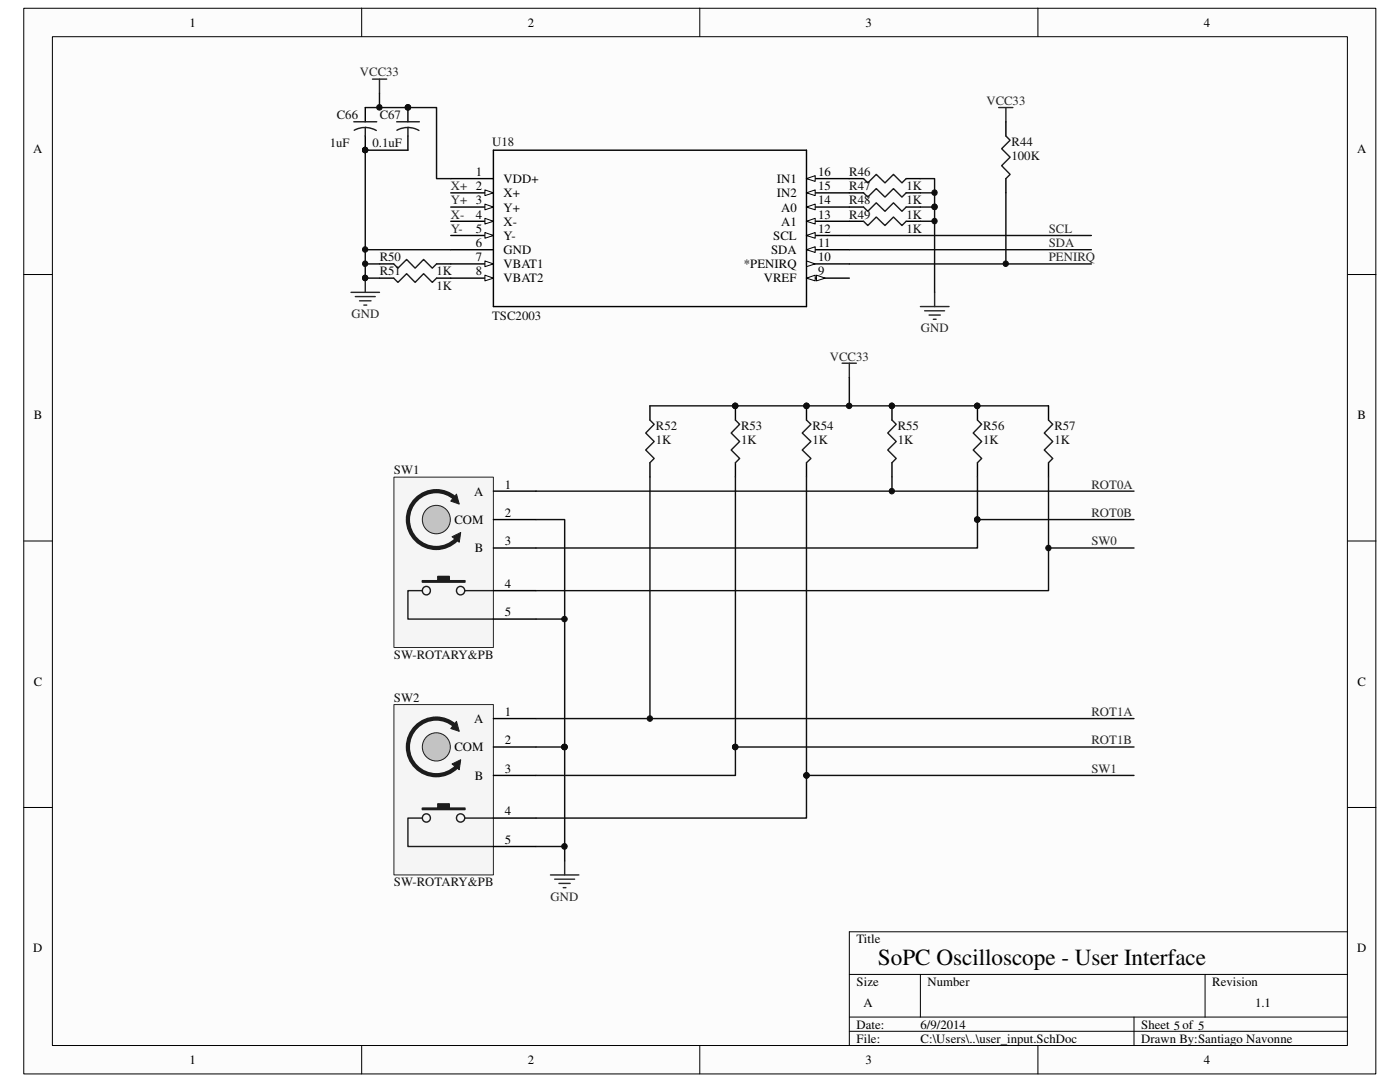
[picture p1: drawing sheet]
<svg xmlns="http://www.w3.org/2000/svg" width="279mm" height="216mm" viewBox="0 0 279 216" stroke-linecap="round" stroke-linejoin="round" font-family="sans-serif">
<path d="M4.8 1.7h269.8v212.6h-269.8z" fill="#fcfcfc"/>
<path d="M4.7 1.7h269.9v212.6h-269.9z" fill="none" stroke="#000" stroke-width=".2"/>
<path d="M10.5 7.4h258.4v201.2h-258.4z" fill="#fcfcfc"/>
<g fill="none" stroke="#000" stroke-width=".2">
<path d="M10.5 7.3h258.4v201.3h-258.4zM72.2 1.6v5.7M139.7 1.6v5.7M207.1 1.6v5.7M4.7 54.8h5.7M268.9 54.8h5.7M4.7 107.9h5.7M268.9 107.9h5.7M4.7 161.1h5.7M268.9 161.1h5.7M169.5 194.4h99.4M183.7 194.4v8.5"/>
<path d="M240.5 194.4v8.5M268.9 185.9h-99.4v22.7M72.2 208.6v5.7M139.7 208.6v5.7M169.5 202.9h99.4M169.5 205.8h99.4M207.1 208.6v5.7M226.3 202.9v5.7"/>
</g>
<path d="M90 35.6h8.5M90 38.5h8.5" fill="none" stroke="#000" stroke-width=".28"/>
<path d="M96.8 37.9l1.7 .6-1.7 .5z" fill="#fcfcfc"/>
<path d="M96.8 37.9l1.7 .6-1.7 .5z" fill="none" stroke="#000" stroke-width=".2"/>
<path d="M90 41.3h8.5" fill="none" stroke="#000" stroke-width=".28"/>
<path d="M96.8 40.7l1.7 .6-1.7 .6z" fill="#fcfcfc"/>
<path d="M96.8 40.7l1.7 .6-1.7 .6z" fill="none" stroke="#000" stroke-width=".2"/>
<path d="M90 44.2h8.5" fill="none" stroke="#000" stroke-width=".28"/>
<path d="M96.8 43.6l1.7 .6-1.7 .5z" fill="#fcfcfc"/>
<path d="M96.8 43.6l1.7 .6-1.7 .5z" fill="none" stroke="#000" stroke-width=".2"/>
<path d="M90 47h8.5" fill="none" stroke="#000" stroke-width=".28"/>
<path d="M96.8 46.4l1.7 .6-1.7 .5z" fill="#fcfcfc"/>
<path d="M96.8 46.4l1.7 .6-1.7 .5z" fill="none" stroke="#000" stroke-width=".2"/>
<path d="M90 49.8h8.5M90 52.7h8.5" fill="none" stroke="#000" stroke-width=".28"/>
<path d="M96.8 52.1l1.7 .6-1.7 .5z" fill="#fcfcfc"/>
<path d="M96.8 52.1l1.7 .6-1.7 .5z" fill="none" stroke="#000" stroke-width=".2"/>
<path d="M90 55.5h8.5" fill="none" stroke="#000" stroke-width=".28"/>
<path d="M96.8 54.9l1.7 .6-1.7 .5z" fill="#fcfcfc"/>
<path d="M96.8 54.9l1.7 .6-1.7 .5z" fill="none" stroke="#000" stroke-width=".2"/>
<path d="M161 55.5h8.5" fill="none" stroke="#000" stroke-width=".28"/>
<path d="M161 55.5l1.7-.6v1.1z" fill="#fcfcfc"/>
<path d="M161 55.5l1.7-.6v1.1z" fill="none" stroke="#000" stroke-width=".2"/>
<path d="M162.9 54.9l1.8 .6-1.8 .5z" fill="#fcfcfc"/>
<path d="M162.9 54.9l1.8 .6-1.8 .5z" fill="none" stroke="#000" stroke-width=".2"/>
<path d="M161 52.7h8.5" fill="none" stroke="#000" stroke-width=".28"/>
<path d="M161 52.1l1.7 .6-1.7 .5z" fill="#fcfcfc"/>
<path d="M161 52.1l1.7 .6-1.7 .5z" fill="none" stroke="#000" stroke-width=".2"/>
<path d="M161 49.8h8.5" fill="none" stroke="#000" stroke-width=".28"/>
<path d="M161 49.8l1.7-.6v1.2z" fill="#fcfcfc"/>
<path d="M161 49.8l1.7-.6v1.2z" fill="none" stroke="#000" stroke-width=".2"/>
<path d="M161 47h8.5" fill="none" stroke="#000" stroke-width=".28"/>
<path d="M161 47l1.7-.6v1.1z" fill="#fcfcfc"/>
<path d="M161 47l1.7-.6v1.1z" fill="none" stroke="#000" stroke-width=".2"/>
<path d="M161 44.2h8.5" fill="none" stroke="#000" stroke-width=".28"/>
<path d="M161 44.2l1.7-.6v1.1z" fill="#fcfcfc"/>
<path d="M161 44.2l1.7-.6v1.1z" fill="none" stroke="#000" stroke-width=".2"/>
<path d="M161 41.3h8.5" fill="none" stroke="#000" stroke-width=".28"/>
<path d="M161 41.3l1.7-.6v1.2z" fill="#fcfcfc"/>
<path d="M161 41.3l1.7-.6v1.2z" fill="none" stroke="#000" stroke-width=".2"/>
<path d="M161 38.5h8.5" fill="none" stroke="#000" stroke-width=".28"/>
<path d="M161 38.5l1.7-.6v1.1z" fill="#fcfcfc"/>
<path d="M161 38.5l1.7-.6v1.1z" fill="none" stroke="#000" stroke-width=".2"/>
<path d="M161 35.6h8.5" fill="none" stroke="#000" stroke-width=".28"/>
<path d="M161 35.6l1.7-.5v1.1z" fill="#fcfcfc"/>
<path d="M161 35.6l1.7-.5v1.1z" fill="none" stroke="#000" stroke-width=".2"/>
<path d="M98.5 30h62.5v31.2h-62.5z" fill="none" stroke="#000" stroke-width=".28"/>
<path d="M78.7 140.6h19.8v34h-19.8z" fill="#f5f5f5"/>
<path d="M78.6 140.6h19.9v34h-19.9z" fill="none" stroke="#262626" stroke-width=".2"/>
<path d="M98.5 143.4h8.5M98.5 149.1h8.5M98.5 154.7h8.5" fill="none" stroke="#000" stroke-width=".28"/>
<path d="M90.8 144.8a5.7 5.7 0 0 0-7.9 .5 5.7 5.7 0 0 0 .3 7.9 5.7 5.7 0 0 0 7.9-.2" fill="none" stroke="#1c1c1c" stroke-width=".85"/>
<circle cx="87.1" cy="149" r="2.81" fill="#c0c0c0"/>
<circle cx="87.1" cy="149" r="2.81" fill="none" stroke="#1c1c1c" stroke-width=".2"/>
<path d="M91.1 143.9l.6 2-1.7-.5z" fill="#1c1c1c"/>
<path d="M91.1 143.9l.6 2-1.7-.5z" fill="none" stroke="#1c1c1c" stroke-width=".2"/>
<path d="M90.2 152.4l1.7-.8-.2 2z" fill="#1c1c1c"/>
<path d="M90.2 152.4l1.7-.8-.2 2z" fill="none" stroke="#1c1c1c" stroke-width=".2"/>
<path d="M84.3 161.2h3.1v-.8h2.3v.8h3.1v.3h-8.5z" fill-rule="evenodd" fill="#1c1c1c"/>
<g fill="none" stroke="#1c1c1c" stroke-width=".28">
<path d="M84.3 161.2h3.1v-.8h2.3v.8h3.1v.3h-8.5zM84.3 163.2h-2.9v5.7h17.1M92.8 163.2h5.7"/>
<circle cx="85.1" cy="163.2" r=".82"/>
<circle cx="91.9" cy="163.2" r=".83"/>
</g>
<path d="M98.5 163.2h8.5M98.5 168.9h8.5" fill="none" stroke="#000" stroke-width=".28"/>
<path d="M70.1 58.3h5.6M70.9 59.2h4M72.9 55.5v2.8M71.8 60h2.2M72.6 60.9h.6" fill="none" stroke="#262626" stroke-width=".28"/>
<circle cx="72.9" cy="55.5" r=".54" fill="#0e0e0e"/>
<circle cx="72.9" cy="55.5" r=".54" fill="none" stroke="#0e0e0e" stroke-width=".2"/>
<path d="M169.5 41.3h2.8M169.5 44.2h2.8M180.8 41.3h2.9M180.8 44.2h2.9" fill="none" stroke="#000" stroke-width=".28"/>
<path d="M172.3 41.3l.9 .9 1.7-1.7 1.7 1.7 1.7-1.7 1.7 1.7 .8-.9M172.3 44.2l.9 .8 1.7-1.7 1.7 1.7 1.7-1.7 1.7 1.7 .8-.8" fill="none" stroke="#1c1c1c" stroke-width=".28"/>
<path d="M74.3 15.8h2.9M75.7 15.8v2.8M186.5 58.3v2.9M183.7 61.2h5.7M184.5 62h4M185.4 62.9h2.3M186.3 63.7h.5M109.9 174.6h5.6M110.7 175.4h4M111.5 176.3h2.3M112.4 177.1h.5M112.7 171.7v2.9" fill="none" stroke="#262626" stroke-width=".28"/>
<path d="M169.5 47h48.3M169.5 49.8h48.3M169.5 52.7h48.3M183.7 41.3h2.8v17" fill="none" stroke="#0e0e0e" stroke-width=".28"/>
<circle cx="186.5" cy="41.3" r=".53" fill="#0e0e0e"/>
<circle cx="186.5" cy="41.3" r=".53" fill="none" stroke="#0e0e0e" stroke-width=".2"/>
<path d="M183.7 44.2h2.8" fill="none" stroke="#0e0e0e" stroke-width=".28"/>
<circle cx="186.5" cy="44.1" r=".53" fill="#0e0e0e"/>
<circle cx="186.5" cy="44.1" r=".53" fill="none" stroke="#0e0e0e" stroke-width=".2"/>
<path d="M72.9 21.5h14.2v14.1h2.9" fill="none" stroke="#0e0e0e" stroke-width=".28"/>
<path d="M81.4 21.5v2.8" fill="none" stroke="#000" stroke-width=".28"/>
<circle cx="81.4" cy="21.4" r=".55" fill="#0e0e0e"/>
<circle cx="81.4" cy="21.4" r=".55" fill="none" stroke="#0e0e0e" stroke-width=".2"/>
<path d="M81.4 27.1v2.9" fill="none" stroke="#000" stroke-width=".28"/>
<path d="M79.2 24.3h4.5M81.4 25.4l.9 .1 1.3 .5M81.4 25.4l-1.3 .2-.9 .4M81.4 25.4v1.7" fill="none" stroke="#1c1c1c" stroke-width=".28"/>
<circle cx="81.4" cy="21.4" r=".55" fill="#0e0e0e"/>
<circle cx="81.4" cy="21.4" r=".55" fill="none" stroke="#0e0e0e" stroke-width=".2"/>
<path d="M72.9 21.5v2.8M72.9 27.1v2.9" fill="none" stroke="#000" stroke-width=".28"/>
<circle cx="72.9" cy="29.9" r=".55" fill="#0e0e0e"/>
<circle cx="72.9" cy="29.9" r=".55" fill="none" stroke="#0e0e0e" stroke-width=".2"/>
<path d="M70.6 24.3h4.6M72.9 25.4l.9 .1 1.3 .5M72.9 25.4l-.9 .1-1.3 .5M72.9 25.4v1.7" fill="none" stroke="#1c1c1c" stroke-width=".28"/>
<circle cx="72.9" cy="29.9" r=".55" fill="#0e0e0e"/>
<circle cx="72.9" cy="29.9" r=".55" fill="none" stroke="#0e0e0e" stroke-width=".2"/>
<path d="M75.7 18.6v2.9" fill="none" stroke="#0e0e0e" stroke-width=".28"/>
<circle cx="75.7" cy="21.4" r=".54" fill="#0e0e0e"/>
<circle cx="75.7" cy="21.4" r=".54" fill="none" stroke="#0e0e0e" stroke-width=".2"/>
<path d="M129.7 81v2.8M129.7 92.3v2.9M146.8 81v2.8" fill="none" stroke="#000" stroke-width=".28"/>
<path d="M129.7 83.8l.9 .9-1.7 1.7 1.7 1.7-1.7 1.7 1.7 1.7-.9 .8" fill="none" stroke="#1c1c1c" stroke-width=".28"/>
<circle cx="146.7" cy="81" r=".55" fill="#0e0e0e"/>
<circle cx="146.7" cy="81" r=".55" fill="none" stroke="#0e0e0e" stroke-width=".2"/>
<path d="M146.8 92.3v2.9" fill="none" stroke="#000" stroke-width=".28"/>
<path d="M146.8 83.8l.8 .9-1.7 1.7 1.7 1.7-1.7 1.7 1.7 1.7-.8 .8" fill="none" stroke="#1c1c1c" stroke-width=".28"/>
<circle cx="146.7" cy="81" r=".55" fill="#0e0e0e"/>
<circle cx="146.7" cy="81" r=".55" fill="none" stroke="#0e0e0e" stroke-width=".2"/>
<path d="M161 81v2.8" fill="none" stroke="#000" stroke-width=".28"/>
<circle cx="161" cy="81" r=".55" fill="#0e0e0e"/>
<circle cx="161" cy="81" r=".55" fill="none" stroke="#0e0e0e" stroke-width=".2"/>
<path d="M161 92.3v2.9" fill="none" stroke="#000" stroke-width=".28"/>
<path d="M161 83.8l.8 .9-1.7 1.7 1.7 1.7-1.7 1.7 1.7 1.7-.8 .8" fill="none" stroke="#1c1c1c" stroke-width=".28"/>
<circle cx="161" cy="81" r=".55" fill="#0e0e0e"/>
<circle cx="161" cy="81" r=".55" fill="none" stroke="#0e0e0e" stroke-width=".2"/>
<path d="M129.7 81h79.6M107 168.9h5.7" fill="none" stroke="#0e0e0e" stroke-width=".28"/>
<circle cx="112.6" cy="168.9" r=".56" fill="#0e0e0e"/>
<circle cx="112.6" cy="168.9" r=".56" fill="none" stroke="#0e0e0e" stroke-width=".2"/>
<path d="M169.5 35.6h2.8M169.5 38.5h2.8M180.8 35.6h2.9M180.8 38.5h2.9M75.7 52.7h2.9M75.7 55.5h2.9M87.1 52.7h2.9M87.1 55.5h2.9" fill="none" stroke="#000" stroke-width=".28"/>
<path d="M172.3 35.6l.9 .9 1.7-1.7 1.7 1.7 1.7-1.7 1.7 1.7 .8-.9M172.3 38.5l.9 .8 1.7-1.7 1.7 1.7 1.7-1.7 1.7 1.7 .8-.8M78.6 52.7l.8 .8 1.8-1.7 1.6 1.7 1.7-1.7 1.8 1.7 .8-.8M78.6 55.5l.8 .8 1.8-1.7 1.6 1.7 1.7-1.7 1.8 1.7 .8-.8" fill="none" stroke="#1c1c1c" stroke-width=".28"/>
<path d="M72.9 52.7h2.8" fill="none" stroke="#0e0e0e" stroke-width=".28"/>
<circle cx="72.9" cy="52.6" r=".54" fill="#0e0e0e"/>
<circle cx="72.9" cy="52.6" r=".54" fill="none" stroke="#0e0e0e" stroke-width=".2"/>
<path d="M183.7 35.6h2.8v5.7" fill="none" stroke="#0e0e0e" stroke-width=".28"/>
<circle cx="186.5" cy="41.3" r=".53" fill="#0e0e0e"/>
<circle cx="186.5" cy="41.3" r=".53" fill="none" stroke="#0e0e0e" stroke-width=".2"/>
<path d="M183.7 38.5h2.8" fill="none" stroke="#0e0e0e" stroke-width=".28"/>
<circle cx="186.5" cy="38.4" r=".54" fill="#0e0e0e"/>
<circle cx="186.5" cy="38.4" r=".54" fill="none" stroke="#0e0e0e" stroke-width=".2"/>
<path d="M107 98h119.3" fill="none" stroke="#0e0e0e" stroke-width=".28"/>
<path d="M168.1 72.5h2.8M169.5 72.5v2.8" fill="none" stroke="#262626" stroke-width=".28"/>
<path d="M178 81v2.8" fill="none" stroke="#000" stroke-width=".28"/>
<circle cx="178" cy="81" r=".54" fill="#0e0e0e"/>
<circle cx="178" cy="81" r=".54" fill="none" stroke="#0e0e0e" stroke-width=".2"/>
<path d="M178 92.3v2.9" fill="none" stroke="#000" stroke-width=".28"/>
<path d="M178 83.8l.9 .9-1.7 1.7 1.7 1.7-1.7 1.7 1.7 1.7-.9 .8" fill="none" stroke="#1c1c1c" stroke-width=".28"/>
<circle cx="178" cy="81" r=".54" fill="#0e0e0e"/>
<circle cx="178" cy="81" r=".54" fill="none" stroke="#0e0e0e" stroke-width=".2"/>
<path d="M195.1 81v2.8" fill="none" stroke="#000" stroke-width=".28"/>
<circle cx="195" cy="81" r=".55" fill="#0e0e0e"/>
<circle cx="195" cy="81" r=".55" fill="none" stroke="#0e0e0e" stroke-width=".2"/>
<path d="M195.1 92.3v2.9" fill="none" stroke="#000" stroke-width=".28"/>
<path d="M195.1 83.8l.8 .9-1.7 1.7 1.7 1.7-1.7 1.7 1.7 1.7-.8 .8" fill="none" stroke="#1c1c1c" stroke-width=".28"/>
<circle cx="195" cy="81" r=".55" fill="#0e0e0e"/>
<circle cx="195" cy="81" r=".55" fill="none" stroke="#0e0e0e" stroke-width=".2"/>
<path d="M209.3 81v2.8M209.3 92.3v2.9" fill="none" stroke="#000" stroke-width=".28"/>
<path d="M209.3 83.8l.8 .9-1.7 1.7 1.7 1.7-1.7 1.7 1.7 1.7-.8 .8" fill="none" stroke="#1c1c1c" stroke-width=".28"/>
<path d="M169.5 75.3v5.7" fill="none" stroke="#0e0e0e" stroke-width=".28"/>
<circle cx="169.5" cy="81" r=".55" fill="#0e0e0e"/>
<circle cx="169.5" cy="81" r=".55" fill="none" stroke="#0e0e0e" stroke-width=".2"/>
<path d="M178 95.2v2.8" fill="none" stroke="#0e0e0e" stroke-width=".28"/>
<circle cx="178" cy="98" r=".54" fill="#0e0e0e"/>
<circle cx="178" cy="98" r=".54" fill="none" stroke="#0e0e0e" stroke-width=".2"/>
<path d="M195.1 95.2v8.5h31.2" fill="none" stroke="#0e0e0e" stroke-width=".28"/>
<circle cx="195" cy="103.7" r=".55" fill="#0e0e0e"/>
<circle cx="195" cy="103.7" r=".55" fill="none" stroke="#0e0e0e" stroke-width=".2"/>
<path d="M209.3 109.3h17" fill="none" stroke="#0e0e0e" stroke-width=".28"/>
<circle cx="209.2" cy="109.3" r=".53" fill="#0e0e0e"/>
<circle cx="209.2" cy="109.3" r=".53" fill="none" stroke="#0e0e0e" stroke-width=".2"/>
<path d="M78.7 95.2h19.8v34h-19.8z" fill="#f5f5f5"/>
<path d="M78.6 95.2h19.9v34h-19.9z" fill="none" stroke="#262626" stroke-width=".2"/>
<path d="M98.5 98h8.5M98.5 103.7h8.5M98.5 109.3h8.5" fill="none" stroke="#000" stroke-width=".28"/>
<path d="M90.8 99.4a5.7 5.7 0 0 0-7.9 .5 5.7 5.7 0 0 0 .3 7.9 5.7 5.7 0 0 0 7.9-.1" fill="none" stroke="#1c1c1c" stroke-width=".85"/>
<circle cx="87.1" cy="103.7" r="2.82" fill="#c0c0c0"/>
<circle cx="87.1" cy="103.7" r="2.82" fill="none" stroke="#1c1c1c" stroke-width=".2"/>
<path d="M91.1 98.6l.6 2-1.7-.6z" fill="#1c1c1c"/>
<path d="M91.1 98.6l.6 2-1.7-.6z" fill="none" stroke="#1c1c1c" stroke-width=".2"/>
<path d="M90.2 107.1l1.7-.8-.2 1.9z" fill="#1c1c1c"/>
<path d="M90.2 107.1l1.7-.8-.2 1.9z" fill="none" stroke="#1c1c1c" stroke-width=".2"/>
<path d="M84.3 115.9h3.1v-.9h2.3v.9h3.1v.3h-8.5z" fill-rule="evenodd" fill="#1c1c1c"/>
<g fill="none" stroke="#1c1c1c" stroke-width=".28">
<path d="M84.3 115.9h3.1v-.9h2.3v.9h3.1v.3h-8.5zM84.3 117.9h-2.9v5.6h17.1M92.8 117.9h5.7"/>
<circle cx="85.1" cy="117.8" r=".83"/>
<circle cx="91.9" cy="117.8" r=".84"/>
</g>
<path d="M98.5 117.9h8.5M98.5 123.5h8.5" fill="none" stroke="#000" stroke-width=".28"/>
<path d="M107 123.5h5.7" fill="none" stroke="#0e0e0e" stroke-width=".28"/>
<circle cx="112.7" cy="123.5" r=".55" fill="#0e0e0e"/>
<circle cx="112.7" cy="123.5" r=".55" fill="none" stroke="#0e0e0e" stroke-width=".2"/>
<path d="M161 95.2v59.5h65.3M209.3 95.2v22.7h-102.3M107 143.4h119.3" fill="none" stroke="#0e0e0e" stroke-width=".28"/>
<circle cx="161" cy="154.7" r=".55" fill="#0e0e0e"/>
<circle cx="161" cy="154.7" r=".55" fill="none" stroke="#0e0e0e" stroke-width=".2"/>
<path d="M161 154.7v8.5h-54" fill="none" stroke="#0e0e0e" stroke-width=".28"/>
<circle cx="161" cy="154.7" r=".55" fill="#0e0e0e"/>
<circle cx="161" cy="154.7" r=".55" fill="none" stroke="#0e0e0e" stroke-width=".2"/>
<path d="M146.8 95.2v53.9h79.5" fill="none" stroke="#0e0e0e" stroke-width=".28"/>
<circle cx="146.7" cy="149.1" r=".55" fill="#0e0e0e"/>
<circle cx="146.7" cy="149.1" r=".55" fill="none" stroke="#0e0e0e" stroke-width=".2"/>
<path d="M129.7 95.2v48.2" fill="none" stroke="#0e0e0e" stroke-width=".28"/>
<circle cx="129.7" cy="143.4" r=".54" fill="#0e0e0e"/>
<circle cx="129.7" cy="143.4" r=".54" fill="none" stroke="#0e0e0e" stroke-width=".2"/>
<path d="M195.1 103.7v5.6h-88.1" fill="none" stroke="#0e0e0e" stroke-width=".28"/>
<circle cx="195" cy="103.7" r=".55" fill="#0e0e0e"/>
<circle cx="195" cy="103.7" r=".55" fill="none" stroke="#0e0e0e" stroke-width=".2"/>
<path d="M146.8 149.1v5.6h-39.8" fill="none" stroke="#0e0e0e" stroke-width=".28"/>
<circle cx="146.7" cy="149.1" r=".55" fill="#0e0e0e"/>
<circle cx="146.7" cy="149.1" r=".55" fill="none" stroke="#0e0e0e" stroke-width=".2"/>
<path d="M112.7 149.1v22.6" fill="none" stroke="#0e0e0e" stroke-width=".28"/>
<circle cx="112.6" cy="149.1" r=".55" fill="#0e0e0e"/>
<circle cx="112.6" cy="149.1" r=".55" fill="none" stroke="#0e0e0e" stroke-width=".2"/>
<path d="M81.4 30h-8.5v25.5h2.8" fill="none" stroke="#0e0e0e" stroke-width=".28"/>
<circle cx="72.9" cy="29.9" r=".55" fill="#0e0e0e"/>
<circle cx="72.9" cy="29.9" r=".55" fill="none" stroke="#0e0e0e" stroke-width=".2"/>
<circle cx="72.9" cy="55.5" r=".54" fill="#0e0e0e"/>
<circle cx="72.9" cy="55.5" r=".54" fill="none" stroke="#0e0e0e" stroke-width=".2"/>
<path d="M72.9 49.8h17.1" fill="none" stroke="#0e0e0e" stroke-width=".28"/>
<circle cx="72.9" cy="49.8" r=".54" fill="#0e0e0e"/>
<circle cx="72.9" cy="49.8" r=".54" fill="none" stroke="#0e0e0e" stroke-width=".2"/>
<path d="M107 103.7h5.7v45.4" fill="none" stroke="#0e0e0e" stroke-width=".28"/>
<circle cx="112.6" cy="149.1" r=".55" fill="#0e0e0e"/>
<circle cx="112.6" cy="149.1" r=".55" fill="none" stroke="#0e0e0e" stroke-width=".2"/>
<path d="M107 149.1h5.7" fill="none" stroke="#0e0e0e" stroke-width=".28"/>
<circle cx="112.6" cy="149.1" r=".55" fill="#0e0e0e"/>
<circle cx="112.6" cy="149.1" r=".55" fill="none" stroke="#0e0e0e" stroke-width=".2"/>
<path d="M199.3 21.5h2.8M200.7 21.5v2.8" fill="none" stroke="#262626" stroke-width=".28"/>
<path d="M200.7 38.5v14.2" fill="none" stroke="#0e0e0e" stroke-width=".28"/>
<circle cx="200.7" cy="52.6" r=".54" fill="#0e0e0e"/>
<circle cx="200.7" cy="52.6" r=".54" fill="none" stroke="#0e0e0e" stroke-width=".2"/>
<path d="M200.7 24.3v2.8M200.7 35.6v2.9" fill="none" stroke="#000" stroke-width=".28"/>
<path d="M200.7 27.1l.9 .9-1.7 1.7 1.7 1.7-1.7 1.7 1.7 1.7-.9 .8" fill="none" stroke="#1c1c1c" stroke-width=".28"/>
<text font-size="4.6" x="175.2" y="192.6">SoPC Oscilloscope - User Interface</text>
<g font-size="2.5">
<text x="37.8" y="5.3">1</text>
<text x="105.3" y="5.3">2</text>
<text x="172.8" y="5.3">3</text>
<text x="240.2" y="5.3">4</text>
<text x="6.6" y="30.5">A</text>
<text x="95" y="35.1">1</text>
<text x="163.3" y="35.1">16</text>
<text x="270.8" y="30.5">A</text>
<text x="100.5" y="36.5">VDD+</text>
<text x="100.5" y="39.4">X+</text>
<text x="155" y="39.4">IN2</text>
<text x="155" y="36.5">IN1</text>
<text x="163.3" y="40.8">14</text>
<text x="163.3" y="37.9">15</text>
<text x="95" y="43.6">4</text>
<text x="95" y="46.4">5</text>
<text x="100.5" y="42.2">Y+</text>
<text x="100.5" y="45">X-</text>
<text x="100.5" y="47.8">Y-</text>
<text x="154.3" y="47.8">SCL</text>
<text x="155.9" y="45">A1</text>
<text x="155.9" y="42.2">A0</text>
<text x="163.3" y="43.6">13</text>
<text x="163.3" y="46.4">12</text>
<text x="95" y="49.3">6</text>
<text x="95" y="52.1">7</text>
<text x="100.5" y="50.7">GND</text>
<text x="100.5" y="53.5">VBAT1</text>
<text x="148.5" y="53.5">*PENIRQ</text>
<text x="153.9" y="50.7">SDA</text>
<text x="163.3" y="52.1">10</text>
<text x="163.3" y="49.3">11</text>
<text x="95" y="54.9">8</text>
<text x="100.5" y="56.3">VBAT2</text>
<text x="152.4" y="56.3">VREF</text>
<text x="163.3" y="54.9">9</text>
<text x="6.7" y="83.7">B</text>
<text x="270.9" y="83.7">B</text>
<text x="94.7" y="98.9">A</text>
<text x="100.8" y="97.5">1</text>
<text x="90.7" y="104.6">COM</text>
<text x="100.8" y="103.2">2</text>
<text x="94.8" y="110.2">B</text>
<text x="100.8" y="108.8">3</text>
<text x="100.8" y="117.3">4</text>
<text x="100.8" y="123">5</text>
<text x="6.7" y="136.8">C</text>
<text x="270.9" y="136.8">C</text>
<text x="100.8" y="142.8">1</text>
<text x="90.7" y="149.9">COM</text>
<text x="94.7" y="144.3">A</text>
<text x="100.8" y="148.5">2</text>
<text x="94.8" y="155.6">B</text>
<text x="100.8" y="154.2">3</text>
<text x="100.8" y="162.7">4</text>
<text x="100.8" y="168.4">5</text>
<text x="6.6" y="190">D</text>
<text x="170.9" y="188.2">Title</text>
<text x="270.8" y="190">D</text>
<text x="170.9" y="196.7">Size</text>
<text x="185.1" y="196.7">Number</text>
<text x="241.9" y="196.7">Revision</text>
<text x="172.3" y="201">A</text>
<text x="250.5" y="201">1.1</text>
<text x="170.9" y="205.2">Date:</text>
<text x="170.9" y="208.1">File:</text>
<text x="183.7" y="208.1">C:\Users\..\user_input.SchDoc</text>
<text x="183.7" y="205.2">6/9/2014</text>
<text x="227.8" y="205.2">Sheet 5 of 5</text>
<text x="227.8" y="208.1">Drawn By:Santiago Navonne</text>
<text x="37.8" y="212.3">1</text>
<text x="105.3" y="212.3">2</text>
<text x="172.8" y="212.3">3</text>
<text x="240.2" y="212.3">4</text>
</g>
<g font-size="2.5" fill="#262626">
<text x="71.8" y="15.2">VCC33</text>
<text x="196.8" y="20.9">VCC33</text>
<text x="90" y="37.9">X+ 2</text>
<text x="90" y="40.8">Y+ 3</text>
<text x="90" y="43.6">X-</text>
<text x="90" y="46.4">Y-</text>
<text x="209.3" y="46.4">SCL</text>
<text x="209.3" y="49.3">SDA</text>
<text x="209.3" y="52.1">PENIRQ</text>
<text x="70.1" y="63.5">GND</text>
<text x="165.6" y="72">VCC33</text>
<text x="183.8" y="66.3">GND</text>
<text x="217.8" y="97.5">ROT0A</text>
<text x="217.8" y="103.2">ROT0B</text>
<text x="217.8" y="108.8">SW0</text>
<text x="217.8" y="142.8">ROT1A</text>
<text x="217.8" y="148.5">ROT1B</text>
<text x="217.8" y="154.2">SW1</text>
<text x="109.9" y="179.7">GND</text>
</g>
<g font-size="2.5" fill="#0e0e0e">
<text x="67.2" y="23.7">C66</text>
<text x="75.8" y="23.7">C67</text>
<text x="65.8" y="29.4">1uF</text>
<text x="74.3" y="29.4">0.1uF</text>
<text x="98.2" y="29.1">U18</text>
<text x="201.9" y="29.1">R44</text>
<text x="169.5" y="35.1">R46</text>
<text x="201.9" y="32">100K</text>
<text x="169.5" y="40.8">R48</text>
<text x="169.5" y="37.9">R47</text>
<text x="180.9" y="37.9">1K</text>
<text x="180.9" y="40.8">1K</text>
<text x="169.5" y="43.6">R49</text>
<text x="180.9" y="43.6">1K</text>
<text x="180.9" y="46.4">1K</text>
<text x="75.8" y="52.1">R50</text>
<text x="75.8" y="54.9">R51</text>
<text x="87.1" y="54.9">1K</text>
<text x="87.1" y="57.8">1K</text>
<text x="98.2" y="63.8">TSC2003</text>
<text x="130.9" y="88.7">1K</text>
<text x="130.9" y="85.9">R52</text>
<text x="147.9" y="88.7">1K</text>
<text x="147.9" y="85.9">R53</text>
<text x="162.1" y="88.7">1K</text>
<text x="162.1" y="85.9">R54</text>
<text x="179.2" y="88.7">1K</text>
<text x="179.2" y="85.9">R55</text>
<text x="196.2" y="88.7">1K</text>
<text x="196.2" y="85.9">R56</text>
<text x="210.4" y="88.7">1K</text>
<text x="210.4" y="85.9">R57</text>
<text x="78.6" y="94.7">SW1</text>
<text x="78.6" y="131.5">SW-ROTARY&amp;PB</text>
<text x="78.6" y="140">SW2</text>
<text x="78.6" y="176.9">SW-ROTARY&amp;PB</text>
</g>
</svg>
